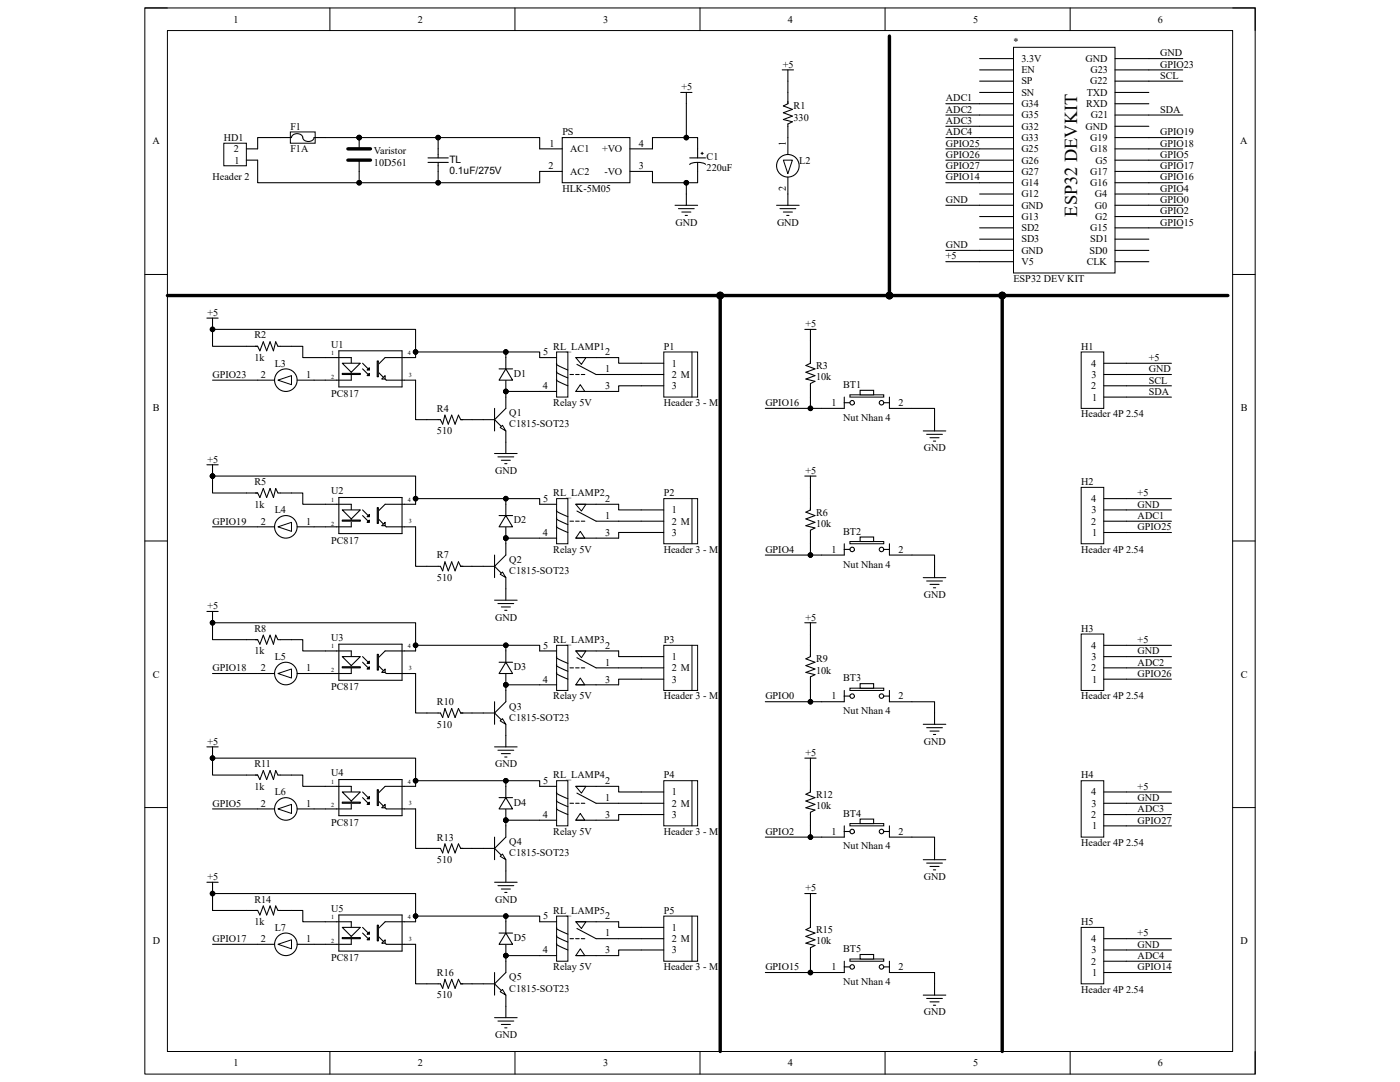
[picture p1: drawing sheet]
<svg xmlns="http://www.w3.org/2000/svg" width="279mm" height="216mm" viewBox="0 0 279 216" stroke-linecap="round" stroke-linejoin="round" font-family="sans-serif">
<path d="M28.9 1.6h221.6v212.7h-221.6z" fill="none" stroke="#000" stroke-width=".2"/>
<path d="M33.4 6.1h212.6v203.7h-212.6z" fill-rule="evenodd" fill="#fff"/>
<g fill="none" stroke="#000" stroke-width=".2">
<path d="M28.9 1.6h4.5M33.4 6.1h212.6v203.7h-212.6zM65.8 1.6v4.5M102.8 1.6v4.5M139.7 1.6v4.5M176.6 1.6v4.5M213.6 1.6v4.5M246 1.6h4.5v4.5M28.9 54.8h4.5M246 54.8h4.5M28.9 107.9h4.5M246 107.9h4.5"/>
<path d="M28.9 161.1h4.5M246 161.1h4.5M65.8 209.8v4.5M102.8 209.8v4.5M139.7 209.8v4.5M176.6 209.8v4.5M213.6 209.8v4.5M250.5 209.8v4.5"/>
</g>
<path d="M202.3 9.4h20.2v45.1h-20.2z" fill-rule="evenodd" fill="#fff"/>
<path d="M202.3 9.4h20.2v45.1h-20.2z" fill="none" stroke="#000" stroke-width=".2"/>
<g fill="none" stroke="#000" stroke-width=".21">
<path d="M195.5 11.7h6.8M195.5 13.9h6.8M195.5 16.2h6.8M195.5 18.4h6.8M222.5 11.7h6.8M222.5 13.9h6.8M222.5 16.2h6.8M222.5 18.4h6.8M195.5 20.7h6.8M195.5 23h6.8M195.5 25.2h6.8M195.5 27.5h6.8"/>
<path d="M195.5 29.7h6.8M195.5 32h6.8M195.5 34.2h6.8M195.5 36.5h6.8M195.5 38.7h6.8M222.5 20.7h6.8M222.5 23h6.8M222.5 25.2h6.8M222.5 27.5h6.8M222.5 29.7h6.8M222.5 32h6.8M222.5 34.2h6.8"/>
<path d="M222.5 36.5h6.8M222.5 38.7h6.8M195.5 41h6.8M195.5 43.2h6.8M195.5 45.5h6.8M195.5 47.7h6.8M195.5 50h6.8M195.5 52.2h6.8M222.5 41h6.8M222.5 43.2h6.8M222.5 45.5h6.8M222.5 47.7h6.8"/>
<path d="M222.5 50h6.8M222.5 52.2h6.8"/>
</g>
<path d="M44.7 28.6h4.5v4.5h-4.5z" fill-rule="evenodd" fill="#fff"/>
<path d="M44.7 28.6h4.5v4.5h-4.5z" fill="none" stroke="#000" stroke-width=".2"/>
<path d="M49.2 32h2.2M49.2 29.7h2.2" fill="none" stroke="#000" stroke-width=".21"/>
<path d="M112.2 27.5h13.5v9h-13.5z" fill-rule="evenodd" fill="#fff"/>
<path d="M107.7 29.7h4.5M107.7 34.2h4.5M112.2 27.5h13.5v9h-13.5zM125.7 29.7h4.5M125.7 34.2h4.5" fill="none" stroke="#000" stroke-width=".21"/>
<path d="M57.9 26.3h5v2.3h-5z" fill-rule="evenodd" fill="#fff"/>
<g fill="none" stroke="#000" stroke-width=".2">
<path d="M57.9 26.3h5v2.3h-5z"/>
<circle cx="71.7" cy="27.5" r=".45"/>
<circle cx="100.9" cy="78.1" r=".45"/>
</g>
<path d="M60.4 27.4a1.2 1.2 0 0 0-1.1-.7 1.2 1.2 0 0 0-1.1 .8h-2.3M64.9 27.5h-2.2a1.2 1.2 0 0 1-1.1 .7 1.2 1.2 0 0 1-1.2-.7M71.7 27.5v2.2M71.7 32v2.2M85.4 32.4h4.1M85.4 31.5h4.1M87.4 29.7v1.8M87.4 32.4v1.8M100.9 71.4v2.2M100.9 75.9v2.2" fill="none" stroke="#000" stroke-width=".21"/>
<g fill="#000">
<circle cx="71.7" cy="27.5" r=".45"/>
<circle cx="100.9" cy="78.1" r=".45"/>
</g>
<path d="M69.4 32h4.5M69.4 29.7h4.5" fill="none" stroke="#000" stroke-width=".68"/>
<path d="M100.9 73.6l1.4 2.3h-2.7z" fill="#fff"/>
<g fill="none" stroke="#000" stroke-width=".21">
<path d="M64.9 71.4h5.2v4.5h-5.2M67.6 70h12.6v7.2h-12.6zM72.4 72.5l1.3 1.3M72.4 73.6l1.3 1.4M75.5 74.3l1.6 1.6h5.8M82.9 71.4h-6l-1.4 1.3M99.6 73.6h2.7M100.9 73.6l1.4 2.3h-2.7zM98.7 90.5h4.5M99.4 91.2h3.1M100 91.8h1.8M100.7 92.5h.5"/>
<path d="M100.9 88.2v2.3"/>
</g>
<path d="M68.3 72.5h3.6l-1.8 1.8z" fill="#fff"/>
<path d="M68.3 72.5h3.6l-1.8 1.8z" fill="none" stroke="#000" stroke-width=".21"/>
<path d="M68.3 74.5h3.6v.2h-3.6z" fill-rule="evenodd" fill="#fff"/>
<path d="M68.3 74.5h3.6v.2h-3.6z" fill="none" stroke="#000" stroke-width=".21"/>
<path d="M73.7 74.5v.5h-.4z" fill="#fff"/>
<path d="M73.7 74.5v.5h-.4z" fill="none" stroke="#000" stroke-width=".21"/>
<path d="M73.7 73.4v.4h-.4z" fill="#fff"/>
<path d="M73.7 73.4v.4h-.4z" fill="none" stroke="#000" stroke-width=".21"/>
<path d="M75.3 72h.2v3.2h-.2z" fill-rule="evenodd" fill="#fff"/>
<path d="M75.3 72h.2v3.2h-.2z" fill="none" stroke="#000" stroke-width=".21"/>
<path d="M76.9 75v.6h-.7z" fill="#fff"/>
<path d="M49.2 69.1h2.2l.5 .9 .6-1.8 .7 1.8 .7-1.8 .7 1.8 .4-1.8 .5 .9h2.7M76.9 75v.6h-.7z" fill="none" stroke="#000" stroke-width=".21"/>
<path d="M111.1 70.2h2.2v9h-2.2z" fill-rule="evenodd" fill="#fff"/>
<path d="M111.1 70.2h2.2v9h-2.2z" fill="none" stroke="#000" stroke-width=".2"/>
<path d="M107.7 71.4h3.4M107.7 78.1h3.4M111.1 74.1v.2l.2 .2 2 .9M111.1 75.6v.2l.2 .2 2 1M111.1 72.5v.2l.2 .2 2 .9M119 74.7h4.5M119 71.4h4.5M119 78.1h4.5" fill="none" stroke="#000" stroke-width=".21"/>
<path d="M114.9 71.4h2l-.9 1.3z" fill="#fff"/>
<path d="M114.9 71.4h2l-.9 1.3z" fill="none" stroke="#000" stroke-width=".2"/>
<path d="M115.8 76.8l.9 1.3h-1.8z" fill="#fff"/>
<g fill="none" stroke="#000" stroke-width=".2">
<path d="M115.8 76.8l.9 1.3h-1.8z"/>
<circle cx="42.4" cy="65.7" r=".45"/>
</g>
<path d="M41.3 63.5h2.2M42.4 63.5v2.2M113.8 74.7h.7M114.9 74.7h.7M114.9 78.1h4.1M114.9 71.4h4.1M115.1 72.7l3.9 2M116 74.7h.7M85.2 83.7h2.7l.4 .9 .5-1.8 .7 1.8 .6-1.8 .7 1.8 .7-1.8 .4 .9h2.3" fill="none" stroke="#000" stroke-width=".21"/>
<circle cx="42.4" cy="65.7" r=".45" fill="#000"/>
<path d="M215.8 70.2h4.5v11.3h-4.5z" fill-rule="evenodd" fill="#fff"/>
<path d="M215.8 70.2h4.5v11.3h-4.5z" fill="none" stroke="#000" stroke-width=".2"/>
<path d="M220.3 79.2h4.5M220.3 77h4.5M220.3 74.7h4.5M220.3 72.5h4.5" fill="none" stroke="#000" stroke-width=".21"/>
<path d="M215.8 97.3h4.5v11.2h-4.5z" fill-rule="evenodd" fill="#fff"/>
<path d="M215.8 97.3h4.5v11.2h-4.5z" fill="none" stroke="#000" stroke-width=".2"/>
<path d="M220.3 99.5h4.5M220.3 106.3h4.5M220.3 104h4.5M220.3 101.7h4.5" fill="none" stroke="#000" stroke-width=".21"/>
<path d="M215.8 126.5h4.5v11.3h-4.5z" fill-rule="evenodd" fill="#fff"/>
<path d="M215.8 126.5h4.5v11.3h-4.5z" fill="none" stroke="#000" stroke-width=".2"/>
<path d="M220.3 135.5h4.5M220.3 133.3h4.5M220.3 131h4.5M220.3 128.8h4.5" fill="none" stroke="#000" stroke-width=".21"/>
<path d="M215.8 155.8h4.5v11.2h-4.5z" fill-rule="evenodd" fill="#fff"/>
<path d="M215.8 155.8h4.5v11.2h-4.5z" fill="none" stroke="#000" stroke-width=".2"/>
<path d="M220.3 158h4.5M220.3 164.8h4.5M220.3 162.5h4.5M220.3 160.3h4.5" fill="none" stroke="#000" stroke-width=".21"/>
<path d="M215.8 185h4.5v11.3h-4.5z" fill-rule="evenodd" fill="#fff"/>
<path d="M215.8 185h4.5v11.3h-4.5z" fill="none" stroke="#000" stroke-width=".2"/>
<path d="M220.3 194.1h4.5M220.3 191.8h4.5M220.3 189.6h4.5M220.3 187.3h4.5" fill="none" stroke="#000" stroke-width=".21"/>
<circle cx="157.2" cy="33.1" r="2.25" fill="#fff"/>
<circle cx="157.2" cy="33.1" r="2.25" fill="none" stroke="#000" stroke-width=".21"/>
<path d="M156.3 32h1.8l-.9 2.7z" fill="#fff"/>
<path d="M156.3 32h1.8l-.9 2.7z" fill="none" stroke="#000" stroke-width=".2"/>
<path d="M135.8 18.4h2.3M137 18.4v2.3M156.1 13.9h2.3M157.2 13.9v2.3M157.2 18.4v2.3l-.9 .4 1.8 .7-1.8 .7 1.8 .7-1.8 .6 1.8 .5-.9 .4v6.1M157.2 35.3v5.7M155 41h4.5M155.7 41.6h3.1M156.3 42.3h1.8M157 43h.5M176.4 80.4a.45 .45 0 0 0-.6-.4 .45 .45 0 0 0-.2 .7 .45 .45 0 0 0 .8-.2" fill="none" stroke="#000" stroke-width=".21"/>
<path d="M169.6 78.8h6.8v.4h-6.8z" fill-rule="evenodd" fill="#fff"/>
<path d="M169.6 78.8h6.8v.4h-6.8z" fill="none" stroke="#000" stroke-width=".2"/>
<path d="M171.7 77.9h2.6v.9h-2.6z" fill-rule="evenodd" fill="#fff"/>
<g fill="none" stroke="#000" stroke-width=".21">
<path d="M160.6 65.7h2.3M161.7 65.7v2.3M161.7 70.2v2.3l-.9 .4 1.8 .7-1.8 .7 1.8 .7-1.8 .6 1.8 .5-.9 .4v2.7M168.5 79.2v2.3h-4.5M171.7 77.9h2.6v.9h-2.6zM177.5 79.2v2.3h4.5M168.5 80.4h1.1M170.5 80.4a.45 .45 0 0 0-.6-.4 .45 .45 0 0 0-.1 .7 .45 .45 0 0 0 .7-.2M176.4 80.4h1.1M184.3 86h4.5M184.9 86.7h3.2M185.6 87.3h1.8"/>
<path d="M186.3 88h.4M186.5 83.7v2.3M176.4 109.7a.45 .45 0 0 0-.6-.5 .45 .45 0 0 0-.2 .8 .45 .45 0 0 0 .8-.2"/>
</g>
<path d="M169.6 108.1h6.8v.4h-6.8z" fill-rule="evenodd" fill="#fff"/>
<path d="M169.6 108.1h6.8v.4h-6.8z" fill="none" stroke="#000" stroke-width=".2"/>
<path d="M171.7 107.2h2.6v.9h-2.6z" fill-rule="evenodd" fill="#fff"/>
<g fill="none" stroke="#000" stroke-width=".21">
<path d="M160.6 95h2.3M161.7 95v2.2M161.7 99.5v2.2l-.9 .5 1.8 .7-1.8 .6 1.8 .7-1.8 .7 1.8 .5-.9 .4v2.7M168.5 109.6h1.1M168.5 108.5v2.3h-4.5M170.5 109.7a.45 .45 0 0 0-.6-.5 .45 .45 0 0 0-.1 .8 .45 .45 0 0 0 .7-.2M171.7 107.2h2.6v.9h-2.6zM176.4 109.6h1.1M177.5 108.5v2.3h4.5M184.3 115.3h4.5M184.9 115.9h3.2M185.6 116.6h1.8"/>
<path d="M186.3 117.3h.4M186.5 113v2.3M176.4 139a.45 .45 0 0 0-.6-.5 .45 .45 0 0 0-.2 .7 .45 .45 0 0 0 .8-.2"/>
</g>
<path d="M169.6 137.3h6.8v.5h-6.8z" fill-rule="evenodd" fill="#fff"/>
<path d="M169.6 137.3h6.8v.5h-6.8z" fill="none" stroke="#000" stroke-width=".2"/>
<path d="M171.7 136.4h2.6v.9h-2.6z" fill-rule="evenodd" fill="#fff"/>
<g fill="none" stroke="#000" stroke-width=".21">
<path d="M160.6 124.3h2.3M161.7 124.3v2.2M161.7 128.8v2.2l-.9 .5 1.8 .6-1.8 .7 1.8 .7-1.8 .7 1.8 .4-.9 .5v2.7M168.5 138.9h1.1M168.5 137.8v2.2h-4.5M170.5 139a.45 .45 0 0 0-.6-.5 .45 .45 0 0 0-.1 .7 .45 .45 0 0 0 .7-.2M171.7 136.4h2.6v.9h-2.6zM176.4 138.9h1.1M177.5 137.8v2.2h4.5M184.3 144.5h4.5M184.9 145.2h3.2M185.6 145.9h1.8"/>
<path d="M186.3 146.6h.4M186.5 142.3v2.2M176.4 166a.45 .45 0 0 0-.6-.5 .45 .45 0 0 0-.2 .8 .45 .45 0 0 0 .8-.2"/>
</g>
<path d="M169.6 164.3h6.8v.5h-6.8z" fill-rule="evenodd" fill="#fff"/>
<path d="M169.6 164.3h6.8v.5h-6.8z" fill="none" stroke="#000" stroke-width=".2"/>
<path d="M171.7 163.4h2.6v.9h-2.6z" fill-rule="evenodd" fill="#fff"/>
<g fill="none" stroke="#000" stroke-width=".21">
<path d="M160.6 151.3h2.3M161.7 151.3v2.2M161.7 155.8v2.2l-.9 .5 1.8 .7-1.8 .6 1.8 .7-1.8 .7 1.8 .4-.9 .5v2.7M168.5 165.9h1.1M168.5 164.8v2.2h-4.5M170.5 166a.45 .45 0 0 0-.6-.5 .45 .45 0 0 0-.1 .8 .45 .45 0 0 0 .7-.2M171.7 163.4h2.6v.9h-2.6zM176.4 165.9h1.1M177.5 164.8v2.2h4.5M184.3 171.5h4.5M184.9 172.2h3.2M185.6 172.9h1.8"/>
<path d="M186.3 173.6h.4M186.5 169.3v2.2M176.4 193a.45 .45 0 0 0-.6-.5 .45 .45 0 0 0-.2 .8 .45 .45 0 0 0 .8-.2"/>
</g>
<path d="M169.6 191.4h6.8v.4h-6.8z" fill-rule="evenodd" fill="#fff"/>
<path d="M169.6 191.4h6.8v.4h-6.8z" fill="none" stroke="#000" stroke-width=".2"/>
<path d="M171.7 190.5h2.6v.9h-2.6z" fill-rule="evenodd" fill="#fff"/>
<g fill="none" stroke="#000" stroke-width=".21">
<path d="M100.9 100.6v2.3M100.9 105.1v2.3M160.6 178.3h2.3M161.7 178.3v2.3M161.7 182.8v2.2l-.9 .5 1.8 .7-1.8 .6 1.8 .7-1.8 .7 1.8 .5-.9 .4v2.7M168.5 192.9h1.1M168.5 191.8v2.3h-4.5M170.5 193a.45 .45 0 0 0-.6-.5 .45 .45 0 0 0-.1 .8 .45 .45 0 0 0 .7-.2M171.7 190.5h2.6v.9h-2.6zM176.4 192.9h1.1M177.5 191.8v2.3h4.5M184.3 198.6h4.5"/>
<path d="M184.9 199.2h3.2M185.6 199.9h1.8M186.5 196.3v2.3M186.3 200.6h.4"/>
</g>
<circle cx="100.9" cy="107.4" r=".45" fill="#000"/>
<circle cx="100.9" cy="107.4" r=".45" fill="none" stroke="#000" stroke-width=".2"/>
<path d="M100.9 102.9l1.4 2.2h-2.7z" fill="#fff"/>
<g fill="none" stroke="#000" stroke-width=".21">
<path d="M67.6 99.3h12.6v7.2h-12.6zM64.9 100.6h5.2v4.5h-5.2M72.4 101.7l1.3 1.4M72.4 102.9l1.3 1.3M75.5 103.5l1.6 1.6h5.8M82.9 100.6h-6l-1.4 1.4M98.7 119.8h4.5M99.6 102.9h2.7M100.9 102.9l1.4 2.2h-2.7zM100.9 117.5v2.3M99.4 120.4h3.1M100 121.1h1.8"/>
<path d="M100.7 121.8h.5"/>
</g>
<path d="M68.3 101.7h3.6l-1.8 1.8z" fill="#fff"/>
<path d="M68.3 101.7h3.6l-1.8 1.8z" fill="none" stroke="#000" stroke-width=".21"/>
<path d="M68.3 103.8h3.6v.2h-3.6z" fill-rule="evenodd" fill="#fff"/>
<path d="M68.3 103.8h3.6v.2h-3.6z" fill="none" stroke="#000" stroke-width=".21"/>
<path d="M73.7 103.8v.4h-.4z" fill="#fff"/>
<path d="M73.7 103.8v.4h-.4z" fill="none" stroke="#000" stroke-width=".21"/>
<path d="M73.7 102.6v.5h-.4z" fill="#fff"/>
<path d="M73.7 102.6v.5h-.4z" fill="none" stroke="#000" stroke-width=".21"/>
<path d="M75.3 101.3h.2v3.1h-.2z" fill-rule="evenodd" fill="#fff"/>
<path d="M75.3 101.3h.2v3.1h-.2z" fill="none" stroke="#000" stroke-width=".21"/>
<path d="M76.9 104.2v.7h-.7z" fill="#fff"/>
<path d="M49.2 98.4h2.2l.5 .9 .6-1.8 .7 1.8 .7-1.8 .7 1.8 .4-1.8 .5 .9h2.7M76.9 104.2v.7h-.7z" fill="none" stroke="#000" stroke-width=".21"/>
<path d="M111.1 99.5h2.2v9h-2.2z" fill-rule="evenodd" fill="#fff"/>
<path d="M111.1 99.5h2.2v9h-2.2z" fill="none" stroke="#000" stroke-width=".2"/>
<path d="M107.7 100.6h3.4M107.7 107.4h3.4M111.1 103.3v.2l.2 .2 2 1M111.1 104.9v.2l.2 .2 2 1M111.1 101.7v.3l.2 .2 2 .9M119 104h4.5M119 100.6h4.5M119 107.4h4.5" fill="none" stroke="#000" stroke-width=".21"/>
<path d="M114.9 100.6h2l-.9 1.4z" fill="#fff"/>
<path d="M114.9 100.6h2l-.9 1.4z" fill="none" stroke="#000" stroke-width=".2"/>
<path d="M115.8 106l.9 1.4h-1.8z" fill="#fff"/>
<g fill="none" stroke="#000" stroke-width=".2">
<path d="M115.8 106l.9 1.4h-1.8z"/>
<circle cx="42.4" cy="95" r=".45"/>
<circle cx="100.9" cy="136.6" r=".45"/>
</g>
<path d="M41.3 92.7h2.2M42.4 92.7v2.3M85.2 113h2.7l.4 .9 .5-1.8 .7 1.8 .6-1.8 .7 1.8 .7-1.8 .4 .9h2.3M113.8 104h.7M114.9 104h.7M114.9 107.4h4.1M114.9 100.6h4.1M115.1 102l3.9 2M116 104h.7M100.9 129.9v2.2M100.9 134.4v2.2" fill="none" stroke="#000" stroke-width=".21"/>
<g fill="#000">
<circle cx="42.4" cy="95" r=".45"/>
<circle cx="100.9" cy="136.6" r=".45"/>
</g>
<path d="M100.9 132.1l1.4 2.3h-2.7z" fill="#fff"/>
<g fill="none" stroke="#000" stroke-width=".21">
<path d="M64.9 129.9h5.2v4.5h-5.2M67.6 128.5h12.6v7.2h-12.6zM72.4 131l1.3 1.4M72.4 132.1l1.3 1.4M75.5 132.8l1.6 1.6h5.8M82.9 129.9h-6l-1.4 1.3M99.6 132.1h2.7M100.9 132.1l1.4 2.3h-2.7zM98.7 149h4.5M99.4 149.7h3.1M100 150.4h1.8M100.7 151.1h.5"/>
<path d="M100.9 146.8v2.2"/>
</g>
<path d="M68.3 131h3.6l-1.8 1.8z" fill="#fff"/>
<path d="M68.3 131h3.6l-1.8 1.8z" fill="none" stroke="#000" stroke-width=".21"/>
<path d="M68.3 133h3.6v.3h-3.6z" fill-rule="evenodd" fill="#fff"/>
<path d="M68.3 133h3.6v.3h-3.6z" fill="none" stroke="#000" stroke-width=".21"/>
<path d="M73.7 133v.5h-.4z" fill="#fff"/>
<path d="M73.7 133v.5h-.4z" fill="none" stroke="#000" stroke-width=".21"/>
<path d="M73.7 131.9v.5h-.4z" fill="#fff"/>
<path d="M73.7 131.9v.5h-.4z" fill="none" stroke="#000" stroke-width=".21"/>
<path d="M75.3 130.6h.2v3.1h-.2z" fill-rule="evenodd" fill="#fff"/>
<path d="M75.3 130.6h.2v3.1h-.2z" fill="none" stroke="#000" stroke-width=".21"/>
<path d="M76.9 133.5v.7h-.7z" fill="#fff"/>
<path d="M49.2 127.6h2.2l.5 .9 .6-1.8 .7 1.8 .7-1.8 .7 1.8 .4-1.8 .5 .9h2.7M76.9 133.5v.7h-.7z" fill="none" stroke="#000" stroke-width=".21"/>
<path d="M111.1 128.8h2.2v9h-2.2z" fill-rule="evenodd" fill="#fff"/>
<path d="M111.1 128.8h2.2v9h-2.2z" fill="none" stroke="#000" stroke-width=".2"/>
<path d="M107.7 129.9h3.4M107.7 136.6h3.4M111.1 132.6v.2l.2 .2 2 .9M111.1 134.2v.2l.2 .2 2 .9M111.1 131v.2l.2 .2 2 1M119 133.3h4.5M119 129.9h4.5M119 136.6h4.5" fill="none" stroke="#000" stroke-width=".21"/>
<path d="M114.9 129.9h2l-.9 1.3z" fill="#fff"/>
<path d="M114.9 129.9h2l-.9 1.3z" fill="none" stroke="#000" stroke-width=".2"/>
<path d="M115.8 135.3l.9 1.3h-1.8z" fill="#fff"/>
<g fill="none" stroke="#000" stroke-width=".2">
<path d="M115.8 135.3l.9 1.3h-1.8z"/>
<circle cx="42.4" cy="124.3" r=".45"/>
<circle cx="100.9" cy="163.7" r=".45"/>
</g>
<path d="M41.3 122h2.2M42.4 122v2.3M113.8 133.3h.7M114.9 133.3h.7M114.9 136.6h4.1M114.9 129.9h4.1M115.1 131.2l3.9 2.1M116 133.3h.7M85.2 142.3h2.7l.4 .9 .5-1.8 .7 1.8 .6-1.8 .7 1.8 .7-1.8 .4 .9h2.3M100.9 156.9v2.3M100.9 161.4v2.3" fill="none" stroke="#000" stroke-width=".21"/>
<g fill="#000">
<circle cx="42.4" cy="124.3" r=".45"/>
<circle cx="100.9" cy="163.7" r=".45"/>
</g>
<path d="M100.9 159.2l1.4 2.2h-2.7z" fill="#fff"/>
<g fill="none" stroke="#000" stroke-width=".21">
<path d="M64.9 156.9h5.2v4.5h-5.2M67.6 155.6h12.6v7.2h-12.6zM72.4 158l1.3 1.4M72.4 159.2l1.3 1.3M75.5 159.8l1.6 1.6h5.8M82.9 156.9h-6l-1.4 1.4M99.6 159.2h2.7M100.9 159.2l1.4 2.2h-2.7zM98.7 176h4.5M99.4 176.7h3.1M100.1 177.4h1.8M100.7 178.1h.5"/>
<path d="M101 173.8v2.2"/>
</g>
<path d="M68.3 158h3.6l-1.8 1.8z" fill="#fff"/>
<path d="M68.3 158h3.6l-1.8 1.8z" fill="none" stroke="#000" stroke-width=".21"/>
<path d="M68.3 160.1h3.6v.2h-3.6z" fill-rule="evenodd" fill="#fff"/>
<path d="M68.3 160.1h3.6v.2h-3.6z" fill="none" stroke="#000" stroke-width=".21"/>
<path d="M73.7 160.1v.4h-.4z" fill="#fff"/>
<path d="M73.7 160.1v.4h-.4z" fill="none" stroke="#000" stroke-width=".21"/>
<path d="M73.7 158.9v.5h-.4z" fill="#fff"/>
<path d="M73.7 158.9v.5h-.4z" fill="none" stroke="#000" stroke-width=".21"/>
<path d="M75.3 157.6h.2v3.1h-.2z" fill-rule="evenodd" fill="#fff"/>
<path d="M75.3 157.6h.2v3.1h-.2z" fill="none" stroke="#000" stroke-width=".21"/>
<path d="M76.9 160.5v.7h-.7z" fill="#fff"/>
<path d="M49.2 154.7h2.2l.5 .9 .6-1.8 .7 1.8 .7-1.8 .7 1.8 .4-1.8 .5 .9h2.7M76.9 160.5v.7h-.7z" fill="none" stroke="#000" stroke-width=".21"/>
<path d="M111.1 155.8h2.2v9h-2.2z" fill-rule="evenodd" fill="#fff"/>
<path d="M111.1 155.8h2.2v9h-2.2z" fill="none" stroke="#000" stroke-width=".2"/>
<path d="M107.7 156.9h3.4M111.1 159.6v.2l.2 .2 2 1M111.1 158v.2l.2 .2 2 1M119 156.9h4.5M107.7 163.7h3.4M111.1 161.2v.2l.2 .2 2 .9M119 160.3h4.5M119 163.7h4.5" fill="none" stroke="#000" stroke-width=".21"/>
<path d="M114.9 156.9h2l-.9 1.4z" fill="#fff"/>
<path d="M114.9 156.9h2l-.9 1.4z" fill="none" stroke="#000" stroke-width=".2"/>
<path d="M115.8 162.3l.9 1.4h-1.8z" fill="#fff"/>
<g fill="none" stroke="#000" stroke-width=".2">
<path d="M115.8 162.3l.9 1.4h-1.8z"/>
<circle cx="42.4" cy="151.3" r=".45"/>
<circle cx="100.9" cy="190.7" r=".45"/>
</g>
<path d="M41.3 149h2.2M42.4 149v2.3M114.9 156.9h4.1M115.1 158.3l3.9 2M85.2 169.3h2.7l.4 .9 .5-1.8 .7 1.8 .6-1.8 .7 1.8 .7-1.8 .4 .9h2.3M113.8 160.3h.7M114.9 160.3h.7M114.9 163.7h4.1M116 160.3h.7M101 183.9v2.3M101 188.4v2.3" fill="none" stroke="#000" stroke-width=".21"/>
<g fill="#000">
<circle cx="42.4" cy="151.3" r=".45"/>
<circle cx="100.9" cy="190.7" r=".45"/>
</g>
<path d="M101 186.2l1.3 2.2h-2.7z" fill="#fff"/>
<g fill="none" stroke="#000" stroke-width=".21">
<path d="M64.9 183.9h5.2v4.5h-5.2M67.6 182.6h12.6v7.2h-12.6zM72.4 185l1.3 1.4M72.4 186.2l1.3 1.3M75.5 186.8l1.6 1.6h5.8M82.9 183.9h-6l-1.4 1.4M99.6 186.2h2.7M101 186.2l1.3 2.2h-2.7zM98.7 203.1h4.5M99.4 203.7h3.1M100.1 204.4h1.8M100.7 205.1h.5"/>
<path d="M101 200.8v2.3"/>
</g>
<path d="M68.3 185h3.6l-1.8 1.8z" fill="#fff"/>
<path d="M68.3 185h3.6l-1.8 1.8z" fill="none" stroke="#000" stroke-width=".21"/>
<path d="M68.3 187.1h3.6v.2h-3.6z" fill-rule="evenodd" fill="#fff"/>
<path d="M68.3 187.1h3.6v.2h-3.6z" fill="none" stroke="#000" stroke-width=".21"/>
<path d="M73.3 187.5l.4-.4v.4z" fill="#fff"/>
<path d="M73.3 187.5l.4-.4v.4z" fill="none" stroke="#000" stroke-width=".21"/>
<path d="M73.7 185.9v.5h-.4z" fill="#fff"/>
<path d="M73.7 185.9v.5h-.4z" fill="none" stroke="#000" stroke-width=".21"/>
<path d="M75.3 184.6h.2v3.1h-.2z" fill-rule="evenodd" fill="#fff"/>
<path d="M75.3 184.6h.2v3.1h-.2z" fill="none" stroke="#000" stroke-width=".21"/>
<path d="M76.2 188.2l.7-.7v.7z" fill="#fff"/>
<path d="M49.2 181.7h2.2l.5 .9 .6-1.8 .7 1.8 .7-1.8 .7 1.8 .4-1.8 .5 .9h2.7M76.2 188.2l.7-.7v.7z" fill="none" stroke="#000" stroke-width=".21"/>
<path d="M111.1 182.8h2.2v9h-2.2z" fill-rule="evenodd" fill="#fff"/>
<path d="M111.1 182.8h2.2v9h-2.2z" fill="none" stroke="#000" stroke-width=".2"/>
<path d="M107.7 183.9h3.4M107.7 190.7h3.4M111.1 186.6v.2l.2 .2 2 1M111.1 188.2v.2l.2 .2 2 1M111.1 185.1v.2l.2 .2 2 .9M119 187.3h4.5M119 183.9h4.5M119 190.7h4.5" fill="none" stroke="#000" stroke-width=".21"/>
<path d="M114.9 183.9h2l-.9 1.4z" fill="#fff"/>
<path d="M114.9 183.9h2l-.9 1.4z" fill="none" stroke="#000" stroke-width=".2"/>
<path d="M115.8 189.3l.9 1.4h-1.8z" fill="#fff"/>
<g fill="none" stroke="#000" stroke-width=".2">
<path d="M115.8 189.3l.9 1.4h-1.8z"/>
<circle cx="42.4" cy="178.3" r=".45"/>
</g>
<g fill="none" stroke="#000" stroke-width=".21">
<path d="M137.6 31.5h3.2M139.2 29.7v1.8M139.2 32.4v1.8M139.9 30.6h.5M140.1 30.4v.4M140.8 32.8a3.2 3.2 0 0 0-3.1 0M41.3 176h2.2M42.4 176v2.3M85.2 196.3h2.7l.4 .9 .5-1.8 .7 1.8 .6-1.8 .7 1.8 .7-1.8 .4 .9h2.3M113.8 187.3h.7M114.9 187.3h.7M114.9 190.7h4.1"/>
<path d="M114.9 183.9h4.1M115.1 185.3l3.9 2M116 187.3h.7"/>
</g>
<circle cx="42.4" cy="178.3" r=".45" fill="#000"/>
<circle cx="57" cy="75.9" r="2.25" fill="#fff"/>
<circle cx="57" cy="75.9" r="2.25" fill="none" stroke="#000" stroke-width=".21"/>
<path d="M55.5 75.9l2.7-.9v1.8z" fill="#fff"/>
<path d="M55.5 75.9l2.7-.9v1.8z" fill="none" stroke="#000" stroke-width=".2"/>
<path d="M51.4 75.9h3.4M59.3 75.9h3.4" fill="none" stroke="#000" stroke-width=".21"/>
<circle cx="57" cy="105.1" r="2.25" fill="#fff"/>
<circle cx="57" cy="105.1" r="2.25" fill="none" stroke="#000" stroke-width=".21"/>
<path d="M55.5 105.1l2.7-.9v1.8z" fill="#fff"/>
<path d="M55.5 105.1l2.7-.9v1.8z" fill="none" stroke="#000" stroke-width=".2"/>
<path d="M51.4 105.1h3.4M59.3 105.1h3.4" fill="none" stroke="#000" stroke-width=".21"/>
<circle cx="57" cy="134.4" r="2.25" fill="#fff"/>
<circle cx="57" cy="134.4" r="2.25" fill="none" stroke="#000" stroke-width=".21"/>
<path d="M55.5 134.4l2.7-.9v1.8z" fill="#fff"/>
<path d="M55.5 134.4l2.7-.9v1.8z" fill="none" stroke="#000" stroke-width=".2"/>
<path d="M51.4 134.4h3.4M59.3 134.4h3.4" fill="none" stroke="#000" stroke-width=".21"/>
<circle cx="57" cy="161.4" r="2.25" fill="#fff"/>
<circle cx="57" cy="161.4" r="2.25" fill="none" stroke="#000" stroke-width=".21"/>
<path d="M55.5 161.4l2.7-.9v1.8z" fill="#fff"/>
<path d="M55.5 161.4l2.7-.9v1.8z" fill="none" stroke="#000" stroke-width=".2"/>
<path d="M51.4 161.4h3.4M59.3 161.4h3.4" fill="none" stroke="#000" stroke-width=".21"/>
<circle cx="57.1" cy="188.4" r="2.25" fill="#fff"/>
<circle cx="57.1" cy="188.4" r="2.25" fill="none" stroke="#000" stroke-width=".21"/>
<path d="M55.5 188.4l2.7-.9v1.8z" fill="#fff"/>
<path d="M55.5 188.4l2.7-.9v1.8z" fill="none" stroke="#000" stroke-width=".2"/>
<path d="M98.7 81.5v4.5M100.9 81.5l-2.2 2.2 1.8 1.8M51.4 188.4h3.4M59.3 188.4h3.4" fill="none" stroke="#000" stroke-width=".21"/>
<path d="M99.8 85.3l.5-.4 .6 1.1z" fill="#fff"/>
<path d="M99.8 85.3l.5-.4 .6 1.1z" fill="none" stroke="#000" stroke-width=".2"/>
<path d="M100.9 79.2v2.3M96.4 83.7h2.3M100.9 86v2.2M98.7 110.8v4.5M100.9 110.8l-2.2 2.2 1.8 1.8" fill="none" stroke="#000" stroke-width=".21"/>
<path d="M99.8 114.6l.5-.5 .6 1.2z" fill="#fff"/>
<path d="M99.8 114.6l.5-.5 .6 1.2z" fill="none" stroke="#000" stroke-width=".2"/>
<path d="M96.4 113h2.3M100.9 108.5v2.3M100.9 115.3v2.2M98.7 140v4.5M100.9 140l-2.2 2.3 1.8 1.8" fill="none" stroke="#000" stroke-width=".21"/>
<path d="M99.8 143.8l.5-.4 .6 1.1z" fill="#fff"/>
<path d="M99.8 143.8l.5-.4 .6 1.1z" fill="none" stroke="#000" stroke-width=".2"/>
<path d="M100.9 137.8v2.2M96.4 142.3h2.3M100.9 144.5v2.3M98.7 167v4.5M100.9 167l-2.2 2.3 1.8 1.8" fill="none" stroke="#000" stroke-width=".21"/>
<path d="M99.8 170.9l.5-.5 .6 1.1z" fill="#fff"/>
<path d="M99.8 170.9l.5-.5 .6 1.1z" fill="none" stroke="#000" stroke-width=".2"/>
<path d="M96.4 169.3h2.3M100.9 164.8v2.2M101 171.5v2.3M98.7 194.1v4.5M101 194.1l-2.3 2.2 1.8 1.8" fill="none" stroke="#000" stroke-width=".21"/>
<path d="M99.8 197.9l.5-.5 .7 1.2z" fill="#fff"/>
<path d="M99.8 197.9l.5-.5 .7 1.2z" fill="none" stroke="#000" stroke-width=".2"/>
<path d="M96.4 196.3h2.3M101 191.8v2.3M101 198.6v2.2" fill="none" stroke="#000" stroke-width=".21"/>
<path d="M132.5 70.2h6.7v9h-6.7z" fill-rule="evenodd" fill="#fff"/>
<path d="M132.5 70.2h6.7v9h-6.7zM138.1 70.2v9" fill="none" stroke="#000" stroke-width=".2"/>
<path d="M128 72.5h4.5M128 74.7h4.5M128 77h4.5" fill="none" stroke="#000" stroke-width=".21"/>
<path d="M132.5 99.5h6.7v9h-6.7z" fill-rule="evenodd" fill="#fff"/>
<path d="M132.5 99.5h6.7v9h-6.7zM138.1 99.5v9" fill="none" stroke="#000" stroke-width=".2"/>
<path d="M128 101.7h4.5M128 104h4.5M128 106.3h4.5" fill="none" stroke="#000" stroke-width=".21"/>
<path d="M132.5 128.8h6.7v9h-6.7z" fill-rule="evenodd" fill="#fff"/>
<path d="M132.5 128.8h6.7v9h-6.7zM138.1 128.8v9" fill="none" stroke="#000" stroke-width=".2"/>
<path d="M128 131h4.5M128 133.3h4.5M128 135.5h4.5" fill="none" stroke="#000" stroke-width=".21"/>
<path d="M132.5 155.8h6.7v9h-6.7z" fill-rule="evenodd" fill="#fff"/>
<path d="M132.5 155.8h6.7v9h-6.7zM138.1 155.8v9" fill="none" stroke="#000" stroke-width=".2"/>
<path d="M128 158h4.5M128 160.3h4.5M128 162.5h4.5" fill="none" stroke="#000" stroke-width=".21"/>
<path d="M132.5 182.8h6.7v9h-6.7z" fill-rule="evenodd" fill="#fff"/>
<g fill="none" stroke="#000" stroke-width=".2">
<path d="M132.5 182.8h6.7v9h-6.7zM138.1 182.8v9"/>
<circle cx="71.7" cy="27.5" r=".45"/>
<circle cx="71.7" cy="36.5" r=".45"/>
<circle cx="87.4" cy="36.5" r=".45"/>
<circle cx="87.4" cy="27.5" r=".45"/>
<circle cx="137" cy="27.5" r=".45"/>
<circle cx="137" cy="36.5" r=".45"/>
<circle cx="143.7" cy="59" r=".68"/>
<circle cx="177.5" cy="59" r=".68"/>
<circle cx="200" cy="59" r=".68"/>
<circle cx="42.4" cy="65.7" r=".45"/>
<circle cx="82.9" cy="70.2" r=".45"/>
<circle cx="100.9" cy="70.2" r=".45"/>
<circle cx="100.9" cy="78.1" r=".45"/>
<circle cx="42.4" cy="95" r=".45"/>
<circle cx="82.9" cy="99.5" r=".45"/>
<circle cx="100.9" cy="99.5" r=".45"/>
<circle cx="161.7" cy="81.5" r=".45"/>
<circle cx="100.9" cy="107.4" r=".45"/>
<circle cx="161.7" cy="110.8" r=".45"/>
<circle cx="42.4" cy="124.3" r=".45"/>
<circle cx="82.9" cy="128.8" r=".45"/>
<circle cx="100.9" cy="128.8" r=".45"/>
<circle cx="100.9" cy="136.6" r=".45"/>
<circle cx="42.4" cy="151.3" r=".45"/>
<circle cx="82.9" cy="155.8" r=".45"/>
<circle cx="100.9" cy="155.8" r=".45"/>
<circle cx="161.7" cy="140" r=".45"/>
<circle cx="42.4" cy="178.3" r=".45"/>
<circle cx="100.9" cy="163.7" r=".45"/>
<circle cx="161.7" cy="167" r=".45"/>
<circle cx="82.9" cy="182.8" r=".45"/>
<circle cx="100.9" cy="190.7" r=".45"/>
<circle cx="100.9" cy="182.8" r=".45"/>
<circle cx="161.7" cy="194.1" r=".45"/>
</g>
<g fill="none" stroke="#000" stroke-width=".21">
<path d="M157.2 16.2v2.2M229.3 16.2h6.7M229.3 13.9h6.7M229.3 11.7h6.7M51.4 32v4.5h56.3v-2.3M55.9 27.5h-4.5v2.2M64.9 27.5h22.5v2.2M71.7 34.2v2.3M87.4 27.5h20.3v2.2M87.4 34.2v2.3M130.2 34.2v2.3h6.8v4.5M137 20.7v6.8h-6.8v2.2"/>
<path d="M137 27.5h2.2v2.2M139.2 34.2v2.3h-2.2M188.8 27.5h6.7M188.8 29.7h6.7M188.8 32h6.7M188.8 34.2h6.7M188.8 23h6.7M188.8 20.7h6.7M188.8 25.2h6.7M188.8 36.5h6.7M229.3 27.5h6.7M229.3 29.7h6.7"/>
<path d="M229.3 32h6.7M229.3 34.2h6.7M229.3 23h6.7M229.3 36.5h6.7M229.3 38.7h6.7M134.7 41h4.5M135.4 41.6h3.1M136.1 42.3h1.8M136.7 43h.5M188.8 50h6.7M188.8 52.2h6.7M188.8 41h6.7"/>
<path d="M229.3 41h6.7M229.3 43.2h6.7M229.3 45.5h6.7M42.4 75.9h9M49.2 69.1h-6.8v-3.4h40.5v4.5M58.2 69.1h2.2v2.3h4.5M62.7 75.9h2.2M82.9 75.9v7.8h2.3M100.9 71.4v-1.2h6.8v1.2M100.9 70.2h-18v1.2M107.7 78.1h-6.8v1.1M123.5 71.4v1.1h4.5"/>
<path d="M123.5 74.7h4.5M128 77h-4.5v1.1M161.7 68v2.2M161.7 79.2v2.3M224.8 72.5h9M224.8 74.7h9M224.8 77h9M224.8 79.2h9M49.2 98.4h-6.8v-3.4h40.5v4.5M58.2 98.4h2.2v2.2h4.5M94.2 83.7h2.2M100.9 99.5h-18v1.1"/>
<path d="M152.7 81.5h11.3M161.7 97.2v2.3M182 81.5h4.5v2.2M224.8 99.5h9M42.4 105.1h9M62.7 105.1h2.2M82.9 105.1v7.9h2.3M94.2 113h2.2M100.9 100.6v-1.1h6.8v1.1M107.7 107.4h-6.8v1.1M123.5 100.6v1.1h4.5M123.5 104h4.5"/>
<path d="M128 106.3h-4.5v1.1M152.7 110.8h11.3M161.7 108.5v2.3M182 110.8h4.5v2.2M224.8 101.7h9M224.8 104h9M224.8 106.3h9M42.4 134.4h9M49.2 127.6h-6.8v-3.3h40.5v4.5M58.2 127.6h2.2v2.3h4.5M62.7 134.4h2.2M82.9 134.4v7.9h2.3"/>
<path d="M100.9 129.9v-1.1h6.8v1.1M100.9 128.8h-18v1.1M107.7 136.6h-6.8v1.2M123.5 129.9v1.1h4.5M123.5 133.3h4.5M128 135.5h-4.5v1.1M161.7 126.5v2.3M161.7 137.8v2.2M224.8 128.8h9M224.8 131h9M224.8 133.3h9M224.8 135.5h9"/>
<path d="M49.2 154.7h-6.8v-3.4h40.5v4.5M58.2 154.7h2.2v2.2h4.5M94.2 142.3h2.2M100.9 156.9v-1.1h6.8v1.1M100.9 155.8h-18v1.1M123.5 156.9v1.1h4.5M152.7 140h11.3M161.7 153.5v2.3M182 140h4.5v2.3M224.8 158h9M42.4 161.4h9M62.7 161.4h2.2"/>
<path d="M82.9 161.4v7.9h2.3M94.2 169.3h2.2M107.7 163.7h-6.8v1.1M123.5 160.3h4.5M128 162.5h-4.5v1.2M152.7 167h11.3M161.7 164.8v2.2M182 167h4.5v2.3M224.8 160.3h9M224.8 162.5h9M224.8 164.8h9M42.4 188.4h9"/>
<path d="M49.2 181.7h-6.8v-3.4h40.5v4.5M58.2 181.7h2.2v2.2h4.5M62.7 188.4h2.2M82.9 188.4v7.9h2.3M94.2 196.3h2.2M101 183.9v-1.1h6.7v1.1M101 182.8h-18.1v1.1M107.7 190.7h-6.7v1.1M123.5 183.9v1.1h9M123.5 187.3h9M132.5 189.6h-9v1.1M152.7 194.1h11.3"/>
<path d="M161.7 180.6v2.2M161.7 191.8v2.3M182 194.1h4.5v2.2M224.8 187.3h9M224.8 189.6h9M224.8 191.8h9M224.8 194.1h9"/>
</g>
<g fill="#000">
<circle cx="71.7" cy="27.5" r=".45"/>
<circle cx="71.7" cy="36.5" r=".45"/>
<circle cx="87.4" cy="36.5" r=".45"/>
<circle cx="87.4" cy="27.5" r=".45"/>
<circle cx="137" cy="27.5" r=".45"/>
<circle cx="137" cy="36.5" r=".45"/>
<circle cx="143.7" cy="59" r=".68"/>
<circle cx="177.5" cy="59" r=".68"/>
<circle cx="200" cy="59" r=".68"/>
<circle cx="42.4" cy="65.7" r=".45"/>
<circle cx="82.9" cy="70.2" r=".45"/>
<circle cx="100.9" cy="70.2" r=".45"/>
<circle cx="100.9" cy="78.1" r=".45"/>
<circle cx="42.4" cy="95" r=".45"/>
<circle cx="82.9" cy="99.5" r=".45"/>
<circle cx="100.9" cy="99.5" r=".45"/>
<circle cx="161.7" cy="81.5" r=".45"/>
<circle cx="100.9" cy="107.4" r=".45"/>
<circle cx="161.7" cy="110.8" r=".45"/>
<circle cx="42.4" cy="124.3" r=".45"/>
<circle cx="82.9" cy="128.8" r=".45"/>
<circle cx="100.9" cy="128.8" r=".45"/>
<circle cx="100.9" cy="136.6" r=".45"/>
<circle cx="42.4" cy="151.3" r=".45"/>
<circle cx="82.9" cy="155.8" r=".45"/>
<circle cx="100.9" cy="155.8" r=".45"/>
<circle cx="161.7" cy="140" r=".45"/>
<circle cx="42.4" cy="178.3" r=".45"/>
<circle cx="100.9" cy="163.7" r=".45"/>
<circle cx="161.7" cy="167" r=".45"/>
<circle cx="82.9" cy="182.8" r=".45"/>
<circle cx="100.9" cy="190.7" r=".45"/>
<circle cx="100.9" cy="182.8" r=".45"/>
<circle cx="161.7" cy="194.1" r=".45"/>
</g>
<path d="M177.5 7.2v51.8M33.4 59h211.6M143.7 59v150.8M200 59v150.8" fill="none" stroke="#000" stroke-width=".68"/>
<text font-size="3.6" x="215" y="43.2" transform="rotate(-90 215 43.2)">ESP32 DEVKIT</text>
<g font-size="2">
<text x="46.6" y="4.5">1</text>
<text x="83.4" y="4.5">2</text>
<text x="120.4" y="4.5">3</text>
<text x="157.2" y="4.5">4</text>
<text x="194.2" y="4.5">5</text>
<text x="231.1" y="4.5">6</text>
<text x="202.3" y="9">*</text>
<text x="231.5" y="11.2">GND</text>
<text x="136" y="18">+5</text>
<text x="156.2" y="13.5">+5</text>
<text x="203.8" y="12.4">3.3V</text>
<text x="203.8" y="14.6">EN</text>
<text x="203.8" y="16.8">SP</text>
<text x="216.6" y="12.4">GND</text>
<text x="217.6" y="16.8">G22</text>
<text x="217.6" y="14.6">G23</text>
<text x="231.5" y="15.7">SCL</text>
<text x="231.5" y="13.5">GPIO23</text>
<text x="158.4" y="21.8">R1</text>
<text x="188.8" y="20.2">ADC1</text>
<text x="188.8" y="22.5">ADC2</text>
<text x="203.8" y="19.1">SN</text>
<text x="203.8" y="21.4">G34</text>
<text x="203.8" y="23.6">G35</text>
<text x="216.7" y="21.4">RXD</text>
<text x="216.9" y="19.1">TXD</text>
<text x="217.7" y="23.6">G21</text>
<text x="231.5" y="22.5">SDA</text>
<text x="30.4" y="28.8">A</text>
<text x="44.7" y="28.1">HD1</text>
<text x="58" y="25.9">F1</text>
<text x="109.6" y="29.3">1</text>
<text x="112.2" y="27">PS</text>
<text x="127.5" y="29.3">4</text>
<text x="156.8" y="29" transform="rotate(-90 156.8 29)">1</text>
<text x="158.4" y="24.1">330</text>
<text x="188.8" y="24.8">ADC3</text>
<text x="188.8" y="27">ADC4</text>
<text x="188.8" y="29.3">GPIO25</text>
<text x="203.8" y="25.9">G32</text>
<text x="203.8" y="28.1">G33</text>
<text x="216.6" y="25.9">GND</text>
<text x="217.6" y="28.1">G19</text>
<text x="231.5" y="27">GPIO19</text>
<text x="231.5" y="29.3">GPIO18</text>
<text x="247.5" y="28.8">A</text>
<text x="42.4" y="36">Header 2</text>
<text x="46.7" y="30.4">2</text>
<text x="46.8" y="32.6">1</text>
<text x="58" y="30.4">F1A</text>
<text x="74.6" y="30.8">Varistor</text>
<text x="74.6" y="33.1">10D561</text>
<text x="89.7" y="34.7">0.1uF/275V</text>
<text x="89.7" y="32.4">TL</text>
<text x="109.5" y="33.7">2</text>
<text x="113.8" y="30.4">AC1</text>
<text x="113.8" y="34.9">AC2</text>
<text x="120.1" y="30.4">+VO</text>
<text x="120.6" y="34.9">-VO</text>
<text x="127.5" y="33.7">3</text>
<text x="141" y="32">C1</text>
<text x="141" y="34.2">220uF</text>
<text x="159.5" y="32.6">L2</text>
<text x="188.8" y="31.5">GPIO26</text>
<text x="188.8" y="33.7">GPIO27</text>
<text x="188.8" y="36">GPIO14</text>
<text x="203.8" y="30.4">G25</text>
<text x="203.8" y="32.6">G26</text>
<text x="203.8" y="34.9">G27</text>
<text x="217.6" y="34.9">G17</text>
<text x="217.6" y="30.4">G18</text>
<text x="218.6" y="32.6">G5</text>
<text x="231.5" y="31.5">GPIO5</text>
<text x="231.5" y="33.7">GPIO17</text>
<text x="231.5" y="36">GPIO16</text>
<text x="112.2" y="38.3">HLK-5M05</text>
<text x="156.8" y="38.1" transform="rotate(-90 156.8 38.1)">2</text>
<text x="188.8" y="40.5">GND</text>
<text x="203.8" y="37.1">G14</text>
<text x="203.8" y="39.4">G12</text>
<text x="203.8" y="41.6">GND</text>
<text x="217.6" y="37.1">G16</text>
<text x="218.5" y="41.6">G0</text>
<text x="218.5" y="39.4">G4</text>
<text x="231.5" y="38.3">GPIO4</text>
<text x="231.5" y="40.5">GPIO0</text>
<text x="134.8" y="45">GND</text>
<text x="155.1" y="45">GND</text>
<text x="203.8" y="43.9">G13</text>
<text x="203.8" y="46.1">SD2</text>
<text x="217.6" y="46.1">G15</text>
<text x="218.6" y="43.9">G2</text>
<text x="231.5" y="42.8">GPIO2</text>
<text x="231.5" y="45">GPIO15</text>
<text x="188.8" y="49.5">GND</text>
<text x="188.8" y="51.8">+5</text>
<text x="203.8" y="48.4">SD3</text>
<text x="203.8" y="50.6">GND</text>
<text x="203.8" y="52.9">V5</text>
<text x="216.9" y="52.9">CLK</text>
<text x="217.4" y="50.6">SD0</text>
<text x="217.6" y="48.4">SD1</text>
<text x="202.3" y="56.3">ESP32 DEV KIT</text>
<text x="41.4" y="63">+5</text>
<text x="160.7" y="65.3">+5</text>
<text x="50.8" y="67.5">R2</text>
<text x="66.1" y="69.3">U1</text>
<text x="108.4" y="70.9">5</text>
<text x="110.4" y="69.8">RL_LAMP1</text>
<text x="120.8" y="70.9">2</text>
<text x="132.5" y="69.8">P1</text>
<text x="215.8" y="69.8">H1</text>
<text x="42.4" y="75.4">GPIO23</text>
<text x="50.8" y="72">1k</text>
<text x="52.1" y="75.4">2</text>
<text x="54.8" y="73.2">L3</text>
<text x="61.1" y="75.4">1</text>
<text x="102.5" y="75.2">D1</text>
<text x="108.3" y="77.6">4</text>
<text x="120.8" y="74.3">1</text>
<text x="120.8" y="77.6">3</text>
<text x="134.1" y="73.2">1</text>
<text x="134.1" y="75.4">2 M</text>
<text x="134.1" y="77.6">3</text>
<text x="162.9" y="73.6">R3</text>
<text x="162.9" y="75.9">10k</text>
<text x="168.3" y="77.4">BT1</text>
<text x="217.8" y="77.6">2</text>
<text x="217.8" y="73.2">4</text>
<text x="217.8" y="75.4">3</text>
<text x="229.3" y="76.5">SCL</text>
<text x="229.3" y="74.3">GND</text>
<text x="229.3" y="72">+5</text>
<text x="30.5" y="82">B</text>
<text x="66.1" y="79.2">PC817</text>
<text x="87.2" y="82.2">R4</text>
<text x="101.6" y="83.1">Q1</text>
<text x="110.4" y="81">Relay 5V</text>
<text x="132.5" y="81">Header 3 - M</text>
<text x="152.7" y="81">GPIO16</text>
<text x="165.9" y="81">1</text>
<text x="168.3" y="83.9">Nut Nhan 4</text>
<text x="179.3" y="81">2</text>
<text x="215.8" y="83.3">Header 4P 2.54</text>
<text x="217.9" y="79.9">1</text>
<text x="229.3" y="78.8">SDA</text>
<text x="247.6" y="82">B</text>
<text x="87.2" y="86.7">510</text>
<text x="101.6" y="85.3">C1815-SOT23</text>
<text x="41.4" y="92.3">+5</text>
<text x="98.8" y="94.5">GND</text>
<text x="160.7" y="94.5">+5</text>
<text x="184.4" y="90">GND</text>
<text x="50.8" y="96.8">R5</text>
<text x="50.8" y="101.3">1k</text>
<text x="66.1" y="98.6">U2</text>
<text x="108.4" y="100.2">5</text>
<text x="110.4" y="99.1">RL_LAMP2</text>
<text x="120.8" y="100.2">2</text>
<text x="132.5" y="99.1">P2</text>
<text x="215.8" y="96.8">H2</text>
<text x="217.8" y="100.2">4</text>
<text x="227" y="99.1">+5</text>
<text x="227" y="101.3">GND</text>
<text x="42.4" y="104.7">GPIO19</text>
<text x="52.1" y="104.7">2</text>
<text x="54.8" y="102.4">L4</text>
<text x="61.1" y="104.7">1</text>
<text x="102.5" y="104.4">D2</text>
<text x="108.3" y="106.9">4</text>
<text x="120.8" y="103.5">1</text>
<text x="120.8" y="106.9">3</text>
<text x="134.1" y="102.4">1</text>
<text x="134.1" y="104.7">2 M</text>
<text x="134.1" y="106.9">3</text>
<text x="162.9" y="102.9">R6</text>
<text x="162.9" y="105.1">10k</text>
<text x="168.3" y="106.7">BT2</text>
<text x="217.8" y="104.7">2</text>
<text x="217.8" y="102.4">3</text>
<text x="217.9" y="106.9">1</text>
<text x="227" y="103.5">ADC1</text>
<text x="227" y="105.8">GPIO25</text>
<text x="66.1" y="108.5">PC817</text>
<text x="87.2" y="111.4">R7</text>
<text x="101.6" y="112.3">Q2</text>
<text x="110.4" y="110.3">Relay 5V</text>
<text x="132.5" y="110.3">Header 3 - M</text>
<text x="152.7" y="110.3">GPIO4</text>
<text x="165.9" y="110.3">1</text>
<text x="168.3" y="113.2">Nut Nhan 4</text>
<text x="179.3" y="110.3">2</text>
<text x="215.8" y="110.3">Header 4P 2.54</text>
<text x="87.2" y="115.9">510</text>
<text x="101.6" y="114.6">C1815-SOT23</text>
<text x="184.4" y="119.3">GND</text>
<text x="41.4" y="121.5">+5</text>
<text x="98.8" y="123.8">GND</text>
<text x="160.7" y="123.8">+5</text>
<text x="50.8" y="126.1">R8</text>
<text x="50.8" y="130.6">1k</text>
<text x="54.8" y="131.7">L5</text>
<text x="66.1" y="127.8">U3</text>
<text x="108.4" y="129.5">5</text>
<text x="110.4" y="128.3">RL_LAMP3</text>
<text x="120.8" y="129.5">2</text>
<text x="132.5" y="128.3">P3</text>
<text x="134.1" y="131.7">1</text>
<text x="215.8" y="126.1">H3</text>
<text x="217.8" y="129.5">4</text>
<text x="217.8" y="131.7">3</text>
<text x="227" y="128.3">+5</text>
<text x="227" y="130.6">GND</text>
<text x="30.5" y="135.2">C</text>
<text x="42.4" y="133.9">GPIO18</text>
<text x="52.1" y="133.9">2</text>
<text x="61.1" y="133.9">1</text>
<text x="66.1" y="137.8">PC817</text>
<text x="102.5" y="133.7">D3</text>
<text x="108.3" y="136.2">4</text>
<text x="120.8" y="132.8">1</text>
<text x="120.8" y="136.2">3</text>
<text x="134.1" y="133.9">2 M</text>
<text x="134.1" y="136.2">3</text>
<text x="162.9" y="132.1">R9</text>
<text x="162.9" y="134.4">10k</text>
<text x="168.3" y="136">BT3</text>
<text x="217.8" y="133.9">2</text>
<text x="217.9" y="136.2">1</text>
<text x="227" y="132.8">ADC2</text>
<text x="227" y="135">GPIO26</text>
<text x="247.6" y="135.2">C</text>
<text x="87.2" y="140.7">R10</text>
<text x="101.6" y="141.6">Q3</text>
<text x="101.6" y="143.8">C1815-SOT23</text>
<text x="110.4" y="139.6">Relay 5V</text>
<text x="132.5" y="139.6">Header 3 - M</text>
<text x="152.7" y="139.6">GPIO0</text>
<text x="165.9" y="139.6">1</text>
<text x="168.3" y="142.5">Nut Nhan 4</text>
<text x="179.3" y="139.6">2</text>
<text x="215.8" y="139.6">Header 4P 2.54</text>
<text x="41.4" y="148.6">+5</text>
<text x="87.2" y="145.2">510</text>
<text x="184.4" y="148.6">GND</text>
<text x="50.8" y="153.1">R11</text>
<text x="66.1" y="154.9">U4</text>
<text x="98.8" y="153.1">GND</text>
<text x="110.4" y="155.3">RL_LAMP4</text>
<text x="132.5" y="155.3">P4</text>
<text x="160.7" y="150.8">+5</text>
<text x="215.8" y="155.3">H4</text>
<text x="42.4" y="161">GPIO5</text>
<text x="50.8" y="157.6">1k</text>
<text x="52.1" y="161">2</text>
<text x="54.8" y="158.7">L6</text>
<text x="61.1" y="161">1</text>
<text x="102.5" y="160.7">D4</text>
<text x="108.4" y="156.5">5</text>
<text x="120.8" y="159.8">1</text>
<text x="120.8" y="156.5">2</text>
<text x="134.1" y="158.7">1</text>
<text x="134.1" y="161">2 M</text>
<text x="162.9" y="159.2">R12</text>
<text x="162.9" y="161.4">10k</text>
<text x="217.8" y="158.7">4</text>
<text x="217.8" y="161">3</text>
<text x="227" y="157.6">+5</text>
<text x="227" y="159.8">GND</text>
<text x="66.1" y="164.8">PC817</text>
<text x="87.2" y="167.7">R13</text>
<text x="108.3" y="163.2">4</text>
<text x="110.4" y="166.6">Relay 5V</text>
<text x="120.8" y="163.2">3</text>
<text x="132.5" y="166.6">Header 3 - M</text>
<text x="134.1" y="163.2">3</text>
<text x="152.7" y="166.6">GPIO2</text>
<text x="165.9" y="166.6">1</text>
<text x="168.3" y="163">BT4</text>
<text x="179.3" y="166.6">2</text>
<text x="217.8" y="163.2">2</text>
<text x="217.9" y="165.4">1</text>
<text x="227" y="162.1">ADC3</text>
<text x="227" y="164.3">GPIO27</text>
<text x="87.2" y="172.2">510</text>
<text x="101.6" y="168.6">Q4</text>
<text x="101.6" y="170.9">C1815-SOT23</text>
<text x="168.3" y="169.5">Nut Nhan 4</text>
<text x="215.8" y="168.8">Header 4P 2.54</text>
<text x="41.4" y="175.6">+5</text>
<text x="160.7" y="177.8">+5</text>
<text x="184.4" y="175.6">GND</text>
<text x="50.8" y="180.1">R14</text>
<text x="50.8" y="184.6">1k</text>
<text x="54.8" y="185.7">L7</text>
<text x="66.1" y="181.9">U5</text>
<text x="98.8" y="180.1">GND</text>
<text x="108.4" y="183.5">5</text>
<text x="110.4" y="182.3">RL_LAMP5</text>
<text x="120.8" y="183.5">2</text>
<text x="132.5" y="182.3">P5</text>
<text x="134.1" y="185.7">1</text>
<text x="215.8" y="184.6">H5</text>
<text x="30.5" y="188.4">D</text>
<text x="42.4" y="188">GPIO17</text>
<text x="52.1" y="188">2</text>
<text x="61.1" y="188">1</text>
<text x="66.1" y="191.8">PC817</text>
<text x="102.5" y="187.7">D5</text>
<text x="108.3" y="190.2">4</text>
<text x="120.8" y="186.9">1</text>
<text x="120.8" y="190.2">3</text>
<text x="134.1" y="188">2 M</text>
<text x="134.1" y="190.2">3</text>
<text x="162.9" y="186.2">R15</text>
<text x="162.9" y="188.4">10k</text>
<text x="168.3" y="190">BT5</text>
<text x="217.8" y="188">4</text>
<text x="217.8" y="190.2">3</text>
<text x="227" y="186.9">+5</text>
<text x="227" y="189.1">GND</text>
<text x="227" y="191.3">ADC4</text>
<text x="247.6" y="188.4">D</text>
<text x="87.2" y="194.7">R16</text>
<text x="101.6" y="195.6">Q5</text>
<text x="101.6" y="197.9">C1815-SOT23</text>
<text x="110.4" y="193.6">Relay 5V</text>
<text x="132.5" y="193.6">Header 3 - M</text>
<text x="152.7" y="193.6">GPIO15</text>
<text x="165.9" y="193.6">1</text>
<text x="168.3" y="196.5">Nut Nhan 4</text>
<text x="179.3" y="193.6">2</text>
<text x="217.8" y="192.5">2</text>
<text x="217.9" y="194.7">1</text>
<text x="227" y="193.6">GPIO14</text>
<text x="87.2" y="199.2">510</text>
<text x="184.4" y="202.6">GND</text>
<text x="215.8" y="198.1">Header 4P 2.54</text>
<text x="98.8" y="207.1">GND</text>
<text x="46.6" y="212.7">1</text>
<text x="83.4" y="212.7">2</text>
<text x="120.4" y="212.7">3</text>
<text x="157.2" y="212.7">4</text>
<text x="194.2" y="212.7">5</text>
<text x="231.1" y="212.7">6</text>
</g>
<g font-size="1.2">
<text x="66.1" y="70.9">1</text>
<text x="81.4" y="70.9">4</text>
<text x="66.1" y="75.6">2</text>
<text x="81.6" y="75.1">3</text>
<text x="66.1" y="100.1">1</text>
<text x="81.4" y="100.1">4</text>
<text x="66.1" y="104.9">2</text>
<text x="81.6" y="104.4">3</text>
<text x="66.1" y="129.4">1</text>
<text x="81.4" y="129.4">4</text>
<text x="66.1" y="134.1">2</text>
<text x="81.6" y="133.6">3</text>
<text x="66.1" y="156.4">1</text>
<text x="66.1" y="161.1">2</text>
<text x="81.4" y="156.4">4</text>
<text x="81.6" y="160.7">3</text>
<text x="66.1" y="183.4">1</text>
<text x="81.4" y="183.4">4</text>
<text x="66.1" y="188.1">2</text>
<text x="81.6" y="187.7">3</text>
</g>
</svg>
